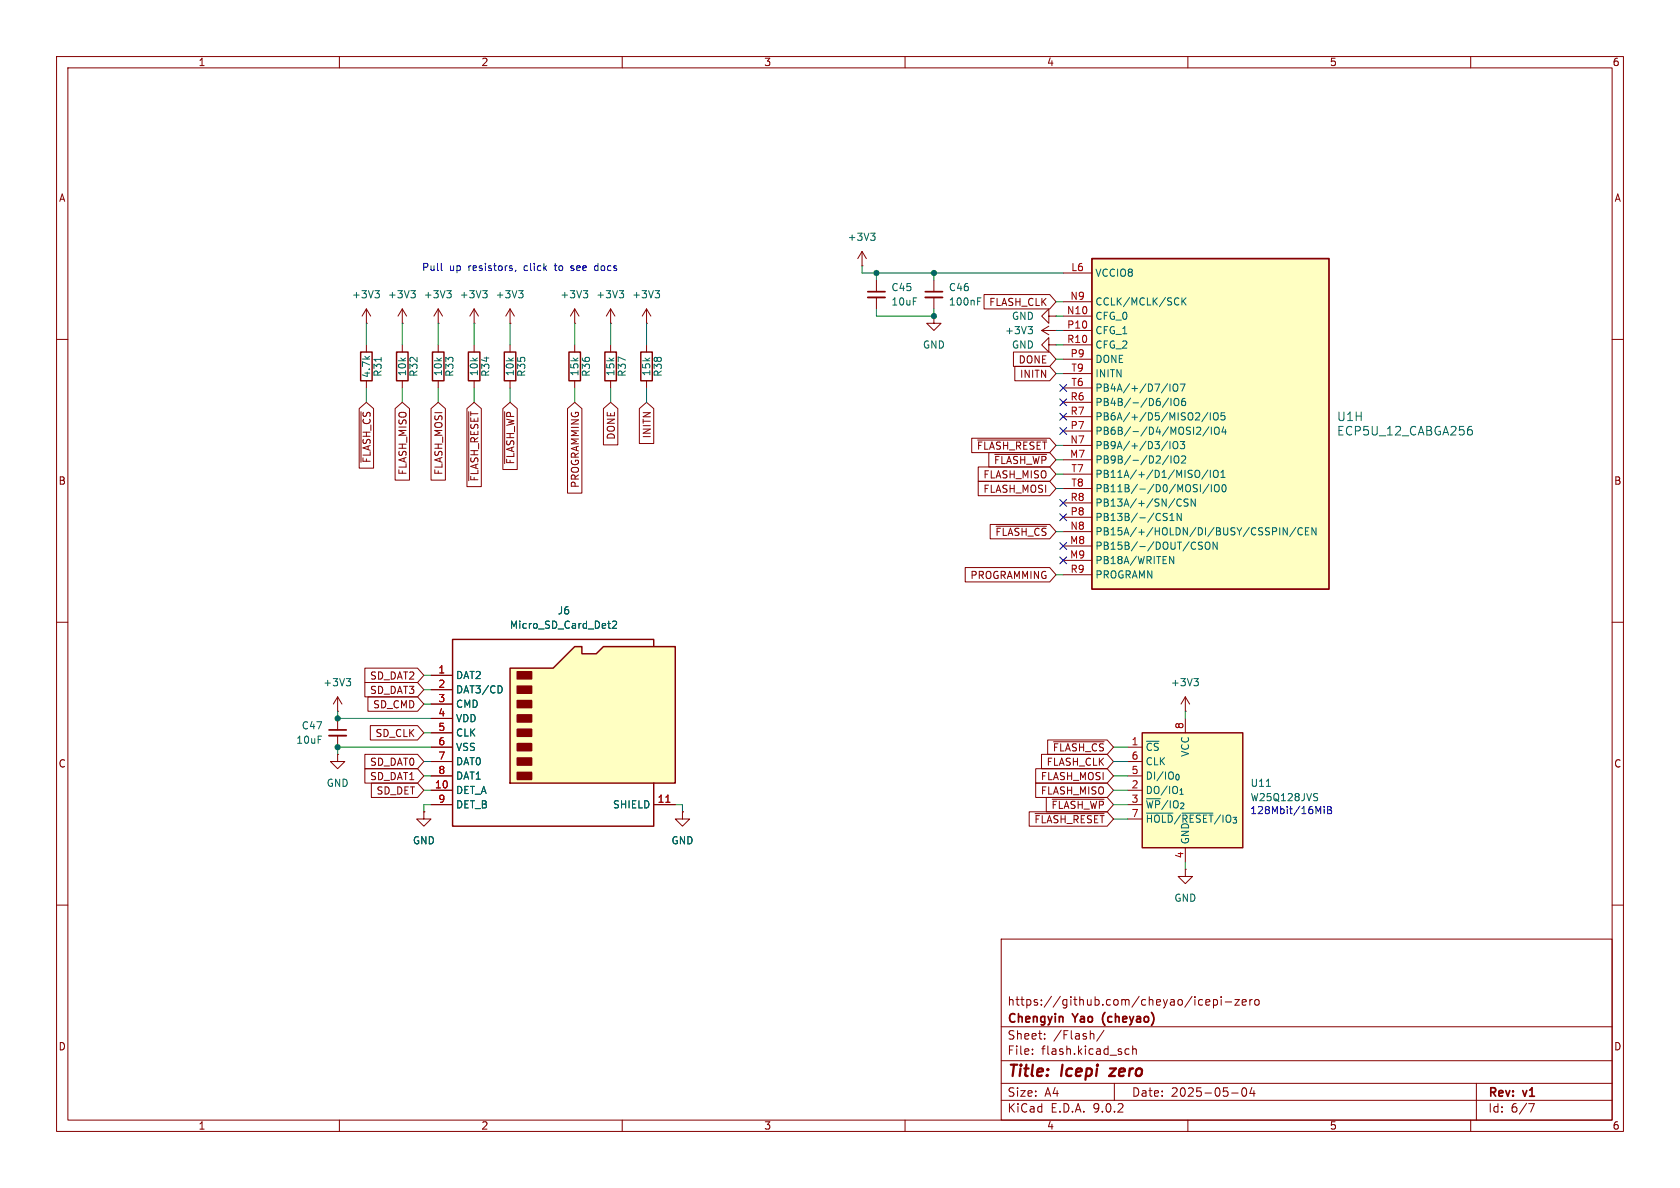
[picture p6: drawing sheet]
<svg xmlns="http://www.w3.org/2000/svg" width="297mm" height="210mm" viewBox="0 0 297 210" stroke-linecap="round" stroke-linejoin="round" font-family="sans-serif">
<g fill="none" stroke="#840000" stroke-width=".18">
<path d="M10 10h277v190h-277zM12 12h273v186h-273zM60 10v2M110 10v2M160 10v2M210 10v2M260 10v2M64.8 57.2h.1M64.8 54.6l-.8 1.3M64.8 54.6l.7 1.3M64.8 54.6v2.6M71.1 57.2h.1"/>
<path d="M71.1 54.6l-.7 1.3M71.1 54.6l.8 1.3M71.1 54.6v2.6M77.5 57.2h.1M77.5 54.6v2.6M77.5 54.6l-.8 1.3M77.5 54.6l.7 1.3M83.8 57.2h.1M83.8 54.6l-.7 1.3M83.8 54.6l.8 1.3M83.8 54.6v2.6M90.2 57.2h.1"/>
<path d="M90.2 54.6v2.6M90.2 54.6l-.8 1.3M90.2 54.6l.7 1.3M101.6 57.2h.1M101.6 54.6l-.8 1.3M101.6 54.6l.8 1.3M101.6 54.6v2.6M107.9 57.2h.1M107.9 54.6v2.6M107.9 54.6l-.7 1.3M107.9 54.6l.8 1.3M114.3 57.2h.1"/>
<path d="M114.3 54.6v2.6M114.3 54.6l-.8 1.3M114.3 54.6l.8 1.3M152.4 47h.1M152.4 44.5l-.8 1.2M152.4 44.5l.8 1.2M152.4 44.5v2.5M154.9 49.5v2.1M154.9 52.6v2M165.1 55.9v1.3h1.3l-1.3 1.2-1.3-1.2h1.3M165.1 55.9h.1M165.1 49.5v2.1"/>
<path d="M165.1 52.6v2M10 60h2M71.1 61v1.2M71.1 67.3v1.3M77.5 61v1.2M77.5 67.3v1.3M83.8 61v1.2M83.8 67.3v1.3M90.2 61v1.2M90.2 67.3v1.3M101.6 61v1.2M101.6 67.3v1.3"/>
<path d="M107.9 61v1.2M107.9 67.3v1.3M114.3 61v1.2M114.3 67.3v1.3M285 60h2M10 110h2M285 110h2M59.7 125.7h.1M59.7 133.4v1.2h1.3l-1.3 1.3-1.3-1.3h1.3M59.7 133.4h.1M59.7 123.2l-.8 1.3M59.7 123.2l.8 1.3"/>
<path d="M59.7 123.2v2.5M74.9 143.5v1.3h-1.2l1.2 1.3 1.3-1.3h-1.3M74.9 143.5h.1M10 160h2M177 166h108v32h-108zM212 177.6h.6M212 176.8h.6M213.2 177.2l.7-.1-.1-.3-.4-.1-.2 .2v.7h.6M214.5 176.8l.5-.1 .2 .3v.4l-.1 .2h-.6M214.5 176.7v1.5M215.9 176.2v.1M215.9 176.7v1"/>
<path d="M216.6 177.1h1.1M218.3 176.7h.8l-.8 1h.8M219.6 177.2l.7-.1-.1-.3-.4-.1-.2 .2 .1 .7h.5M221 176.7v1M221.4 176.7l-.3 .1-.1 .2M222 176.8l.3-.1 .3 .3v.4l-.3 .3-.3-.1-.2-.2v-.4zM285 160h2M60 198v2M110 198v2M160 198v2M177 194.5h108M177 191.5h108"/>
<path d="M177 187.5h108M177 181.5h108M182.5 186.3v.1M182.5 185.5v.1M184.7 183.6v.1M184.7 182.8v.1M193.2 182.7l.2 .2v.8M195.2 182.1l-1.3 2M197 191.5v3M199 186.3l.2 .1 .4-.1M199.6 185.5l-.4-.1-.2 .1M200.2 185.5l.3-.1 .3 .1 .1 .9"/>
<path d="M200.2 184.9v1.5M210 198v2M217.7 193.2h1.2M219.7 192.4l.2-.1a.81 .81 0 0 1 .6 .6 .81 .81 0 0 1-.3 .8l-.2 .1a.81 .81 0 0 1-.3-1.4zM221.3 192.2l-.3 1.1h.9M221.7 192.8v1M260 198v2M261 191.5v6.5M270.2 195.1h1l-.6 1.5"/>
</g>
<path d="M197.3 188.9l-1.2 1.3h1" fill="none" stroke="#840000" stroke-width=".4"/>
<g fill="none" stroke="#006464" stroke-width=".18">
<path d="M66.3 51.4h.8l-.5 .5M66.8 51.9l.3 .2v.3l-.3 .2M72.6 51.4h.8l-.4 .5M73.2 51.9l.2 .2v.3l-.2 .2M79 51.4h.8l-.5 .5M79.5 51.9l.3 .2v.3l-.3 .2M85.3 51.4h.8l-.4 .5M85.9 51.9l.2 .2v.3l-.2 .2M91.7 51.4h.8l-.5 .5M92.2 51.9l.3 .2v.3l-.3 .2M103.1 51.4h.8l-.4 .5M103.7 51.9l.2 .2v.3l-.2 .2"/>
<path d="M109.5 51.4h.7l-.4 .5M110 51.9l.2 .2v.3l-.2 .2M115.8 51.4h.8l-.4 .5M116.4 51.9l.2 .2v.3l-.2 .2M153.9 41.2h.8l-.4 .5M154.5 41.7l.2 .2v.3l-.2 .3M172.8 53.3h.5M172.8 52.7h.6M61.2 120h.8l-.4 .4M61.7 120.4l.3 .3v.3l-.3 .2"/>
</g>
<path d="M70.1 62.2h2v5.1h-2zM76.5 62.2h2v5.1h-2zM82.8 62.2h2v5.1h-2zM89.2 62.2h2v5.1h-2zM100.6 62.2h2v5.1h-2zM106.9 62.2h2.1v5.1h-2.1zM113.3 62.2h2v5.1h-2z" fill="none" stroke="#840000" stroke-width=".25"/>
<path d="M153.4 51.6h3.1M163.6 51.6h3" fill="none" stroke="#840000" stroke-width=".3"/>
<path d="M153.4 52.6h3.1M163.6 52.6h3" fill="none" stroke="#840000" stroke-width=".33"/>
<path d="M90.2 118.1h7.6l3.8-3.8h1.3v1.3h2.5l1.3-1.3h12.7v24.1h-29.2z" fill="#ffffc2"/>
<path d="M90.2 118.1h7.6l3.8-3.8h1.3v1.3h2.5l1.3-1.3h12.7v24.1h-29.2zM115.6 114.3v-1.3h-35.6v33.1h35.6v-7.7" fill="none" stroke="#840000" stroke-width=".25"/>
<g fill="#840000" stroke="#840000" stroke-width=".25">
<path d="M91.4 118.7h2.6v1.3h-2.6z"/>
<path d="M91.4 121.3h2.6v1.3h-2.6z"/>
<path d="M91.4 123.8h2.6v1.3h-2.6z"/>
<path d="M91.4 126.4h2.6v1.2h-2.6z"/>
<path d="M91.4 128.9h2.6v1.3h-2.6z"/>
<path d="M91.4 131.4h2.6v1.3h-2.6z"/>
<path d="M91.4 134h2.6v1.3h-2.6z"/>
<path d="M91.4 136.5h2.6v1.3h-2.6z"/>
</g>
<g fill="none" stroke="#840000" stroke-width=".18">
<path d="M76.2 119.4h3.8M59.7 127v2M59.7 130v2.1M76.2 121.9h3.8M76.2 124.5h3.8M76.2 127h3.8M76.2 129.5h3.8M76.2 132.1h3.8M76.2 134.6h3.8M76.2 137.2h3.8M76.2 139.7h3.8M76.2 142.2h3.8"/>
<path d="M115.6 142.2h3.8M120.6 143.5v1.3h1.3l-1.3 1.3-1.2-1.3h1.2M120.6 143.5h.1"/>
</g>
<path d="M107.4 110.2h.5M107.8 111.1h.1M108.3 109.9l.5-.1 .2 .4-.8 .9h.8M88.5 121.3l.3 .5-.3 .6" fill="none" stroke="#006464" stroke-width=".18"/>
<path d="M117.7 141.8h.7" fill="none" stroke="#a90000" stroke-width=".18"/>
<path d="M58.2 129h3" fill="none" stroke="#840000" stroke-width=".3"/>
<path d="M58.2 130h3" fill="none" stroke="#840000" stroke-width=".33"/>
<path d="M193 45.7h41.9v58.4h-41.9z" fill="#ffffc2"/>
<path d="M193 45.7h41.9v58.4h-41.9z" fill="none" stroke="#840000" stroke-width=".31"/>
<g fill="none" stroke="#840000" stroke-width=".18">
<path d="M188 48.3h5M188 53.3h5M188 55.9h5M188 58.4h5M185.4 61v-1.3l-1.3 1.3 1.3 1.2v-1.2h1.3M186.7 61h.1M188 61h5M188 63.5h5M188 66h5M188 68.6h5M188 71.1h5M188 73.7h5"/>
<path d="M188 76.2h5M188 78.7h5M188 81.3h5M188 83.8h5M188 86.4h5M188 88.9h5M188 91.4h5M188 94h5M188 96.5h5M188 99.1h5M188 101.6h5"/>
</g>
<g fill="none" stroke="#006464" stroke-width=".18">
<path d="M208.9 52.6v1.3M209.1 53.2l.6 .7M209.7 52.6l-.8 .8M206.4 67.8l-1.1 1.7M206.4 78l-1.1 1.6M206.6 70.4l-1.1 1.6M206.8 67.9v1.3M206.8 78v1.3M207 70.4v1.3M207.4 68.1l.3-.2a.43 .43 0 0 1 .5 .4v.4a.42 .42 0 0 1-.4 .5 .42 .42 0 0 1-.4-.5zM207.4 78.2l.3-.2a.43 .43 0 0 1 .5 .5v.4a.42 .42 0 0 1-.4 .4 .42 .42 0 0 1-.4-.4zM207.6 70.6l.3-.2a.43 .43 0 0 1 .5 .5v.4a.42 .42 0 0 1-.4 .4 .42 .42 0 0 1-.4-.4z"/>
<path d="M208.6 67.9h.9l-.6 1.3M208.6 78h.8l-.4 .5 .4 .2v.5l-.2 .1-.6-.1M209.5 70.4l-.4 .1a.86 .86 0 0 0 0 1.2l.5-.1v-.4l-.2-.3h-.3l-.2 .3M211.7 75.5l.5 .1 .1 .3-.8 .9h.8M213.5 72.9l-1 1.6M213.7 75.4l-1.1 1.7M214 73v1.2M214.1 75.5v1.3M214.7 73h.1a.43 .43 0 0 1 .6 .4v.4a.42 .42 0 0 1-.5 .5 .42 .42 0 0 1-.4-.5v-.4zM214.8 75.7l.2-.2a.43 .43 0 0 1 .5 .4v.5a.42 .42 0 0 1-.4 .4 .42 .42 0 0 1-.4-.4zM216.3 75.4l-.3 1h.8M216.5 73h-.6l-.1 .6 .2-.1h.4l.2 .2-.1 .4-.2 .1-.5-.1"/>
<path d="M216.6 75.9v.9M259.6 76h.4l.3 .2-.1 .6h-.6M260.2 75.4l-.6 .1M205.7 91.3l.5 .2 .1 .2-.1 .3h-.4M205.7 90.8h.6M206.6 80.5l-1.1 1.7M206.8 98.4l.7 1.2v-1.2M206.8 92h.8M206.8 91.1l.4-.4v1.3M207 80.6v1.3M207.6 80.8l.3-.2a.43 .43 0 0 1 .5 .4v.4a.42 .42 0 0 1-.4 .5 .42 .42 0 0 1-.4-.5zM208.2 89.3l.3 .2 .3-.1"/>
<path d="M208.8 90.7v1.3l-.7-1.3v1.3M208.8 88.3l-.3-.1-.3 .2M208.9 80.7l.5-.1 .2 .4-.8 .9h.8M210 88.3l-.4-.1-.2 .1v.4l.5 .2 .1 .3-.2 .3-.5-.1M211.3 88.2v1.3l-.7-1.3v1.3M211.9 83.2a.9 .9 0 0 1 0 1.1M212.2 85.7v1.2M212.6 95.9l-.5-.1-.2 .2v.3l.6 .3 .1 .3-.3 .2-.4-.1M213.1 96l.3-.2a.43 .43 0 0 1 .5 .5v.4a.42 .42 0 0 1-.4 .4 .42 .42 0 0 1-.4-.4zM213.5 83.1l-1 1.6M213.7 85.6l-1.1 1.6M214 83.1v1.3"/>
<path d="M214.1 85.7v1.2M214.7 83.2l.1-.1a.43 .43 0 0 1 .6 .5v.4a.42 .42 0 0 1-.5 .4 .42 .42 0 0 1-.4-.4v-.4zM214.8 85.9l.2-.2a.43 .43 0 0 1 .5 .4v.4a.42 .42 0 0 1-.4 .5 .42 .42 0 0 1-.4-.5zM215.2 95.8v1.3l-.7-1.3v1.3M215.8 84.4h.8M215.8 83.5l.4-.4v1.3M216.2 85.7h.1a.68 .68 0 0 1 .5 .6 .68 .68 0 0 1-.5 .6 .84 .84 0 0 1-.1-1.2zM227.6 93.3v1.3l-.8-1.3v1.3M229.1 93.2l-1.1 1.7M230.2 93.4a.6 .6 0 0 0-.8 .4 .6 .6 0 0 0 .6 .8l.2-.2M230.8 93.9h.4M231.4 93.3h-.6v1.3h.6"/>
<path d="M232.7 93.3v1.3l-.8-1.3v1.3"/>
</g>
<path d="M201.9 129.5h17.8v20.4h-17.8z" fill="#ffffc2"/>
<path d="M63.8 62.2h2v5.1h-2zM201.9 129.5h17.8v20.4h-17.8z" fill="none" stroke="#840000" stroke-width=".25"/>
<g fill="none" stroke="#840000" stroke-width=".18">
<path d="M174 52.1h11.6l1.1 1.2-1.1 1.3h-11.6zM184.1 58.4l1.3 .8M184.1 58.4h2.6M185.4 55.9v-1.3l-1.3 1.3 1.3 1.3v-1.3h1.3M185.4 57.7l-1.3 .7M186.7 55.9h.1M186.7 58.4h.1M63.5 72.2l1.3-1.1 1.2 1.1v10.6h-2.5zM63.8 72.8v8.9M64.8 61v1.2M64.8 67.3v1.3M69.8 72.2l1.3-1.1 1.3 1.1v12.7h-2.6z"/>
<path d="M76.2 72.2l1.3-1.1 1.2 1.1v12.7h-2.5zM82.5 72.2l1.3-1.1 1.3 1.1v13.8h-2.6zM82.9 72.8v12.2M88.9 72.2l1.3-1.1 1.2 1.1v10.8h-2.5zM89.2 72.8v9.2M100.3 72.2l1.3-1.1 1.3 1.1v15h-2.6zM106.7 72.2l1.2-1.1 1.3 1.1v6.4h-2.5zM113 72.2l1.3-1.1 1.3 1.1v6.2h-2.6zM171.8 77.5h13.8l1.1 1.2-1.1 1.3h-13.8zM172.8 77.8h12.2M179.2 62.2h6.4l1.1 1.3-1.1 1.3h-6.4zM179.4 64.8h6.2l1.1 1.2-1.1 1.3h-6.2z"/>
<path d="M172.9 85.1h12.7l1.1 1.3-1.1 1.2h-12.7zM172.9 82.5h12.7l1.1 1.3-1.1 1.3h-12.7zM174.8 80h10.8l1.1 1.3-1.1 1.3h-10.8zM175.1 92.7h10.5l1.1 1.3-1.1 1.3h-10.5zM175.9 80.3h9.1M176.1 93h8.9M64.5 118.1h9.3l1.1 1.3-1.1 1.3h-9.3zM76.2 119.4h3.8M170.6 100.3h15l1.1 1.3-1.1 1.3h-15zM64.5 120.6h9.3l1.1 1.3-1.1 1.3h-9.3zM64.5 133.3h9.3l1.1 1.3-1.1 1.3h-9.3zM64.5 135.9h9.3l1.1 1.3-1.1 1.2h-9.3z"/>
<path d="M65 123.2h8.8l1.1 1.3-1.1 1.2h-8.8zM65.5 128.3h8.3l1.1 1.2-1.1 1.3h-8.3zM65.7 138.4h8.1l1.1 1.3-1.1 1.3h-8.1zM76.2 132.1h3.8M76.2 134.6h3.8M76.2 137.2h3.8M76.2 139.7h3.8M76.2 121.9h3.8M76.2 124.5h3.8M76.2 127h3.8M76.2 129.5h3.8M183.1 135.9h12.6l1.1 1.3-1.1 1.2h-12.6z"/>
<path d="M183.1 138.4h12.6l1.1 1.3-1.1 1.3h-12.6zM184.1 133.3h11.6l1.1 1.3-1.1 1.3h-11.6zM185.2 130.8h10.5l1.1 1.3-1.1 1.3h-10.5zM186.3 131.1h8.9M199.4 132.1h2.5M199.4 134.6h2.5M199.4 137.2h2.5M199.4 139.7h2.5M209.5 125.7h.1M209.5 123.2v2.5M209.5 127v2.5M209.5 123.2l-.7 1.3"/>
<path d="M209.5 123.2l.8 1.3M74.9 143.5h.1M76.2 142.2h3.8M115.6 142.2h3.8M120.6 143.5h.1M181.9 143.5h13.8l1.1 1.3-1.1 1.3h-13.8zM183 143.8h12.2M185 141h10.7l1.1 1.2-1.1 1.3h-10.7zM186 141.3h9.2M199.4 142.2h2.5M199.4 144.8h2.5M209.5 153.7v1.2h1.3l-1.3 1.3-1.2-1.3h1.2"/>
<path d="M209.5 153.7h.1M209.5 149.9v2.5"/>
</g>
<g fill="none" stroke="#006464" stroke-width=".18">
<path d="M181.7 57.7h.8l-.4 .5M182.3 58.2l.2 .3v.3l-.2 .2M67.4 63.2v.7M107.4 110.2h.5M107.8 111.1h.1M108.3 109.9l.5-.1 .2 .4-.8 .9h.8M211.1 120h.7l-.4 .4M88.5 121.3l.3 .5-.3 .6M211.6 120.4l.2 .3v.3l-.2 .2M223.9 139h.7M202.7 143.7h4.7M209 143.7h5.4"/>
<path d="M232.5 140.3h.4M232.7 140.9l.2 .3-.2 .3"/>
</g>
<g fill="none" stroke="#009600" stroke-width=".18">
<path d="M64.8 57.2v3.8M71.1 57.2v3.8M77.5 57.2v3.8M83.8 57.2v3.8M90.2 57.2v3.8M101.6 57.2v3.8M107.9 57.2v3.8M114.3 57.2v3.8M152.4 47v1.3h35.6M154.9 48.3v1.2M154.9 54.6v1.3h10.2v-1.3M165.1 48.3v1.2"/>
<path d="M186.7 55.9h1.3M186.7 53.3h1.3M186.7 58.4h1.3M64.8 68.6v2.5M71.1 68.6v2.5M77.5 68.6v2.5M83.8 68.6v2.5M90.2 68.6v2.5M101.6 68.6v2.5M107.9 68.6v2.5M114.3 68.6v2.5M186.7 66h1.3"/>
<path d="M186.7 78.7h1.3M186.7 61h1.3M186.7 63.5h1.3M186.7 86.4h1.3M186.7 83.8h1.3M186.7 81.3h1.3M186.7 94h1.3M74.9 119.4h1.3M186.7 101.6h1.3M59.7 125.7v1.3h16.5M74.9 139.7h1.3M74.9 137.2h1.3"/>
<path d="M74.9 134.6h1.3M74.9 129.5h1.3M74.9 121.9h1.3M74.9 124.5h1.3M76.2 132.1h-16.5v1.3M196.8 132.1h2.6M196.8 139.7h2.6M196.8 137.2h2.6M196.8 134.6h2.6M209.5 125.7v1.3M76.2 142.2h-1.3v1.3M119.4 142.2h1.2v1.3"/>
<path d="M196.8 142.2h2.6M196.8 144.8h2.6M209.5 152.4v1.3"/>
</g>
<g fill="none" stroke="#000084" stroke-width=".18">
<path d="M187.4 75.6l1.2 1.2M187.4 73.1l1.2 1.2M187.4 70.5l1.2 1.2M187.4 68l1.2 1.2M188.6 75.6l-1.2 1.2M188.6 73.1l-1.2 1.2M188.6 70.5l-1.2 1.2M188.6 68l-1.2 1.2M187.4 88.3l1.2 1.2M187.4 98.5l1.2 1.2M187.4 95.9l1.2 1.2M187.4 90.8l1.2 1.2"/>
<path d="M188.6 88.3l-1.2 1.2M188.6 98.5l-1.2 1.2M188.6 95.9l-1.2 1.2M188.6 90.8l-1.2 1.2"/>
</g>
<path d="M78 46.6v1l.2 .2M90.5 47.5v.3M91.2 47.8l-.1 .2M100.9 47.8h.1M101.1 47l-.2 .2 .2 .2M105.6 47h-.4l-.1 .2 .1 .5 .4 .1M233.1 143.5l.4-.9v1.2M234.1 142.6v.1M234.1 143v.8M234.7 142.6h.4l.3 .2-.3 .4 .3 .1v.3l-.2 .2h-.5zM234.7 143.2h.4" fill="none" stroke="#0000c2" stroke-width=".18"/>
<path d="M117.7 141.8h.7" fill="none" stroke="#a90000" stroke-width=".18"/>
<g fill="#009600" stroke="#009600" stroke-width=".18">
<circle cx="59.7" cy="132.1" r=".46"/>
<circle cx="59.7" cy="127" r=".46"/>
<circle cx="154.9" cy="48.3" r=".46"/>
<circle cx="165.1" cy="48.3" r=".46"/>
<circle cx="165.1" cy="55.9" r=".46"/>
</g>
<g font-size="2.8" fill="#840000">
<text x="178" y="190.9">Title:</text>
<text x="187.7" y="190.9">Icepi</text>
<text x="197.1" y="190.9">zero</text>
</g>
<g font-size="2.1" fill="#006464">
<text x="236.3" y="77.2">ECP5U_12_CABGA256</text>
<text x="236.3" y="74.7">U1H</text>
</g>
<g font-size="2.1" fill="#840000">
<text x="178" y="178">https://github.com/cheyao/icepi-zero</text>
<text x="178" y="184">Sheet:</text>
<text x="178" y="181.2">Chengyin</text>
<text x="186.2" y="184">/Flash/</text>
<text x="189.8" y="181.2">Yao</text>
<text x="195.6" y="181.2">(cheyao)</text>
<text x="178" y="186.7">File:</text>
<text x="184.1" y="186.7">flash.kicad_sch</text>
<text x="178" y="196.9">KiCad</text>
<text x="178" y="194.1">Size:</text>
<text x="184.7" y="194.1">A4</text>
<text x="185.7" y="196.9">E.D.A.</text>
<text x="193.3" y="196.9">9.0.2</text>
<text x="200" y="194.1">Date:</text>
<text x="207" y="194.1">2025-05-04</text>
<text x="263" y="194.3">Rev:</text>
<text x="263" y="196.9">Id:</text>
<text x="267.1" y="196.9">6/7</text>
<text x="269.4" y="194.3">v1</text>
</g>
<g font-size="1.8" fill="#840000">
<text x="35" y="11.9">1</text>
<text x="85" y="11.9">2</text>
<text x="135" y="11.9">3</text>
<text x="185" y="11.9">4</text>
<text x="235" y="11.9">5</text>
<text x="285" y="11.9">6</text>
<text x="10.3" y="35.9">A</text>
<text x="285.3" y="35.9">A</text>
<text x="174.8" y="54.3">FLASH_CLK</text>
<text x="180" y="64.5">DONE</text>
<text x="180.2" y="67">INITN</text>
<text x="108.9" y="77.8" transform="rotate(-90 108.9 77.8)">DONE</text>
<text x="115.3" y="77.6" transform="rotate(-90 115.3 77.6)">INITN</text>
<text x="65.7" y="81.9" transform="rotate(-90 65.7 81.9)">~{FLASH_CS}</text>
<text x="91.1" y="82.2" transform="rotate(-90 91.1 82.2)">~{FLASH_WP}</text>
<text x="172.6" y="79.7">~{FLASH_RESET}</text>
<text x="175.6" y="82.2">~{FLASH_WP}</text>
<text x="10.3" y="85.9">B</text>
<text x="72.1" y="84.1" transform="rotate(-90 72.1 84.1)">FLASH_MISO</text>
<text x="78.4" y="84.1" transform="rotate(-90 78.4 84.1)">FLASH_MOSI</text>
<text x="84.8" y="85.2" transform="rotate(-90 84.8 85.2)">~{FLASH_RESET}</text>
<text x="102.6" y="86.4" transform="rotate(-90 102.6 86.4)">PROGRAMMING</text>
<text x="173.7" y="87.3">FLASH_MOSI</text>
<text x="173.7" y="84.8">FLASH_MISO</text>
<text x="285.3" y="85.9">B</text>
<text x="175.9" y="94.9">~{FLASH_CS}</text>
<text x="171.5" y="102.6">PROGRAMMING</text>
<text x="65.3" y="122.9">SD_DAT3</text>
<text x="65.3" y="120.3">SD_DAT2</text>
<text x="65.9" y="125.4">SD_CMD</text>
<text x="66.3" y="130.5">SD_CLK</text>
<text x="10.3" y="135.9">C</text>
<text x="65.3" y="135.6">SD_DAT0</text>
<text x="184.9" y="135.6">FLASH_CLK</text>
<text x="186" y="133">~{FLASH_CS}</text>
<text x="285.3" y="135.9">C</text>
<text x="65.3" y="138.1">SD_DAT1</text>
<text x="66.5" y="140.7">SD_DET</text>
<text x="183.9" y="138.1">FLASH_MOSI</text>
<text x="183.9" y="140.7">FLASH_MISO</text>
<text x="185.8" y="143.2">~{FLASH_WP}</text>
<text x="182.8" y="145.7">~{FLASH_RESET}</text>
<text x="10.3" y="185.9">D</text>
<text x="285.3" y="185.9">D</text>
<text x="35" y="199.9">1</text>
<text x="85" y="199.9">2</text>
<text x="135" y="199.9">3</text>
<text x="185" y="199.9">4</text>
<text x="235" y="199.9">5</text>
<text x="285" y="199.9">6</text>
</g>
<g font-size="1.8" fill="#006464">
<text x="149.8" y="42.8">+3V3</text>
<text x="62.1" y="52.9">+3V3</text>
<text x="68.5" y="52.9">+3V3</text>
<text x="74.8" y="52.9">+3V3</text>
<text x="81.2" y="52.9">+3V3</text>
<text x="87.5" y="52.9">+3V3</text>
<text x="99" y="52.9">+3V3</text>
<text x="105.3" y="52.9">+3V3</text>
<text x="111.7" y="52.9">+3V3</text>
<text x="157.5" y="51.7">C45</text>
<text x="167.6" y="51.7">C46</text>
<text x="193.5" y="49.1">VCCIO8</text>
<text x="157.5" y="54.2">10uF</text>
<text x="167.6" y="54.2">100nF</text>
<text x="177.6" y="59.3">+3V3</text>
<text x="178.8" y="56.7">GND</text>
<text x="193.5" y="54.2">CCLK/MCLK/SCK</text>
<text x="193.5" y="56.7">CFG_0</text>
<text x="193.5" y="59.3">CFG_1</text>
<text x="163.1" y="61.8">GND</text>
<text x="178.8" y="61.8">GND</text>
<text x="193.5" y="61.8">CFG_2</text>
<text x="193.5" y="64.4">DONE</text>
<text x="65.6" y="66.9" transform="rotate(-90 65.6 66.9)">4.7k</text>
<text x="67.7" y="66.7" transform="rotate(-90 67.7 66.7)">R31</text>
<text x="72" y="66.6" transform="rotate(-90 72 66.6)">10k</text>
<text x="74" y="66.7" transform="rotate(-90 74 66.7)">R32</text>
<text x="78.3" y="66.6" transform="rotate(-90 78.3 66.6)">10k</text>
<text x="80.4" y="66.7" transform="rotate(-90 80.4 66.7)">R33</text>
<text x="84.7" y="66.6" transform="rotate(-90 84.7 66.6)">10k</text>
<text x="86.7" y="66.7" transform="rotate(-90 86.7 66.7)">R34</text>
<text x="91" y="66.6" transform="rotate(-90 91 66.6)">10k</text>
<text x="93.1" y="66.7" transform="rotate(-90 93.1 66.7)">R35</text>
<text x="102.5" y="66.6" transform="rotate(-90 102.5 66.6)">15k</text>
<text x="104.5" y="66.7" transform="rotate(-90 104.5 66.7)">R36</text>
<text x="108.8" y="66.6" transform="rotate(-90 108.8 66.6)">15k</text>
<text x="110.8" y="66.7" transform="rotate(-90 110.8 66.7)">R37</text>
<text x="115.2" y="66.6" transform="rotate(-90 115.2 66.6)">15k</text>
<text x="117.2" y="66.7" transform="rotate(-90 117.2 66.7)">R38</text>
<text x="193.5" y="66.9">INITN</text>
<text x="193.5" y="69.4">PB4A/+/D7/IO7</text>
<text x="193.5" y="72">PB4B/-/D6/IO6</text>
<text x="193.5" y="74.5">PB6A/+/D5/MISO2/IO5</text>
<text x="193.5" y="77.1">PB6B/-/D4/MOSI2/IO4</text>
<text x="193.5" y="79.6">PB9A/+/D3/IO3</text>
<text x="193.5" y="82.1">PB9B/-/D2/IO2</text>
<text x="193.5" y="84.7">PB11A/+/D1/MISO/IO1</text>
<text x="193.5" y="87.2">PB11B/-/D0/MOSI/IO0</text>
<text x="193.5" y="89.8">PB13A/+/SN/CSN</text>
<text x="193.5" y="92.3">PB13B/-/CS1N</text>
<text x="193.5" y="94.8">PB15A/+/HOLDN/DI/BUSY/CSSPIN/CEN</text>
<text x="193.5" y="97.4">PB15B/-/DOUT/CSON</text>
<text x="193.5" y="99.9">PB18A/WRITEN</text>
<text x="193.5" y="102.5">PROGRAMN</text>
<text x="90" y="111.4">Micro_SD_Card_Det2</text>
<text x="98.5" y="108.8">J6</text>
<text x="57" y="121.5">+3V3</text>
<text x="80.5" y="120.2">DAT2</text>
<text x="80.5" y="122.8">DAT3/CD</text>
<text x="80.5" y="125.3">CMD</text>
<text x="206.9" y="121.5">+3V3</text>
<text x="52.3" y="131.7">10uF</text>
<text x="53.2" y="129.1">C47</text>
<text x="80.5" y="127.9">VDD</text>
<text x="80.5" y="130.4">CLK</text>
<text x="80.5" y="132.9">VSS</text>
<text x="80.5" y="135.5">DAT0</text>
<text x="202.4" y="132.9">~{CS}</text>
<text x="202.4" y="135.5">CLK</text>
<text x="210.4" y="133.9" transform="rotate(-90 210.4 133.9)">VCC</text>
<text x="57.7" y="139.3">GND</text>
<text x="80.5" y="138">DAT1</text>
<text x="80.5" y="140.6">DET_A</text>
<text x="80.5" y="143.1">DET_B</text>
<text x="108.3" y="143.1">SHIELD</text>
<text x="202.4" y="138">DI/IO_{0}</text>
<text x="202.4" y="140.6">DO/IO_{1}</text>
<text x="202.4" y="143.1">~{WP}/IO_{2}</text>
<text x="221" y="139.3">U11</text>
<text x="221" y="141.8">W25Q128JVS</text>
<text x="72.9" y="149.5">GND</text>
<text x="118.6" y="149.5">GND</text>
<text x="202.4" y="145.6">~{HOLD}/~{RESET}/IO_{3}</text>
<text x="210.4" y="149.4" transform="rotate(-90 210.4 149.4)">GND</text>
<text x="207.5" y="159.6">GND</text>
</g>
<g font-size="1.8" fill="#0000c2">
<text x="74.5" y="48.1">Pull</text>
<text x="79.4" y="48.1">up</text>
<text x="82.9" y="48.1">resistors,</text>
<text x="92.9" y="48.1">click</text>
<text x="98.6" y="48.1">to</text>
<text x="101.6" y="48.1">see</text>
<text x="106" y="48.1">docs</text>
<text x="220.9" y="144.1">128Mbit/16MiB</text>
</g>
<g font-size="1.8" fill="#a90000">
<text x="189.1" y="53.1">N9</text>
<text x="189.3" y="48">L6</text>
<text x="188.5" y="55.6">N10</text>
<text x="188.6" y="58.2">P10</text>
<text x="188.6" y="60.7">R10</text>
<text x="189.2" y="63.2">P9</text>
<text x="189.3" y="65.8">T9</text>
<text x="189.2" y="70.9">R6</text>
<text x="189.3" y="68.3">T6</text>
<text x="189.2" y="73.4">R7</text>
<text x="189.2" y="75.9">P7</text>
<text x="189.1" y="81">M7</text>
<text x="189.1" y="78.5">N7</text>
<text x="189.3" y="83.6">T7</text>
<text x="189.2" y="88.6">R8</text>
<text x="189.3" y="86.1">T8</text>
<text x="189.1" y="93.7">N8</text>
<text x="189.2" y="91.2">P8</text>
<text x="189.1" y="96.3">M8</text>
<text x="189.1" y="98.8">M9</text>
<text x="189.2" y="101.3">R9</text>
<text x="77.4" y="119.1">1</text>
<text x="77.4" y="121.7">2</text>
<text x="77.4" y="124.2">3</text>
<text x="77.4" y="126.7">4</text>
<text x="77.4" y="129.3">5</text>
<text x="77.4" y="131.8">6</text>
<text x="200" y="131.8">1</text>
<text x="209.3" y="129" transform="rotate(-90 209.3 129)">8</text>
<text x="77.4" y="134.4">7</text>
<text x="77.4" y="136.9">8</text>
<text x="200" y="134.4">6</text>
<text x="200" y="136.9">5</text>
<text x="76.8" y="139.4">10</text>
<text x="77.4" y="142">9</text>
<text x="116.2" y="142">11</text>
<text x="200" y="139.4">2</text>
<text x="200" y="142">3</text>
<text x="200" y="144.5">7</text>
<text x="209.3" y="151.8" transform="rotate(-90 209.3 151.8)">4</text>
</g>
</svg>
